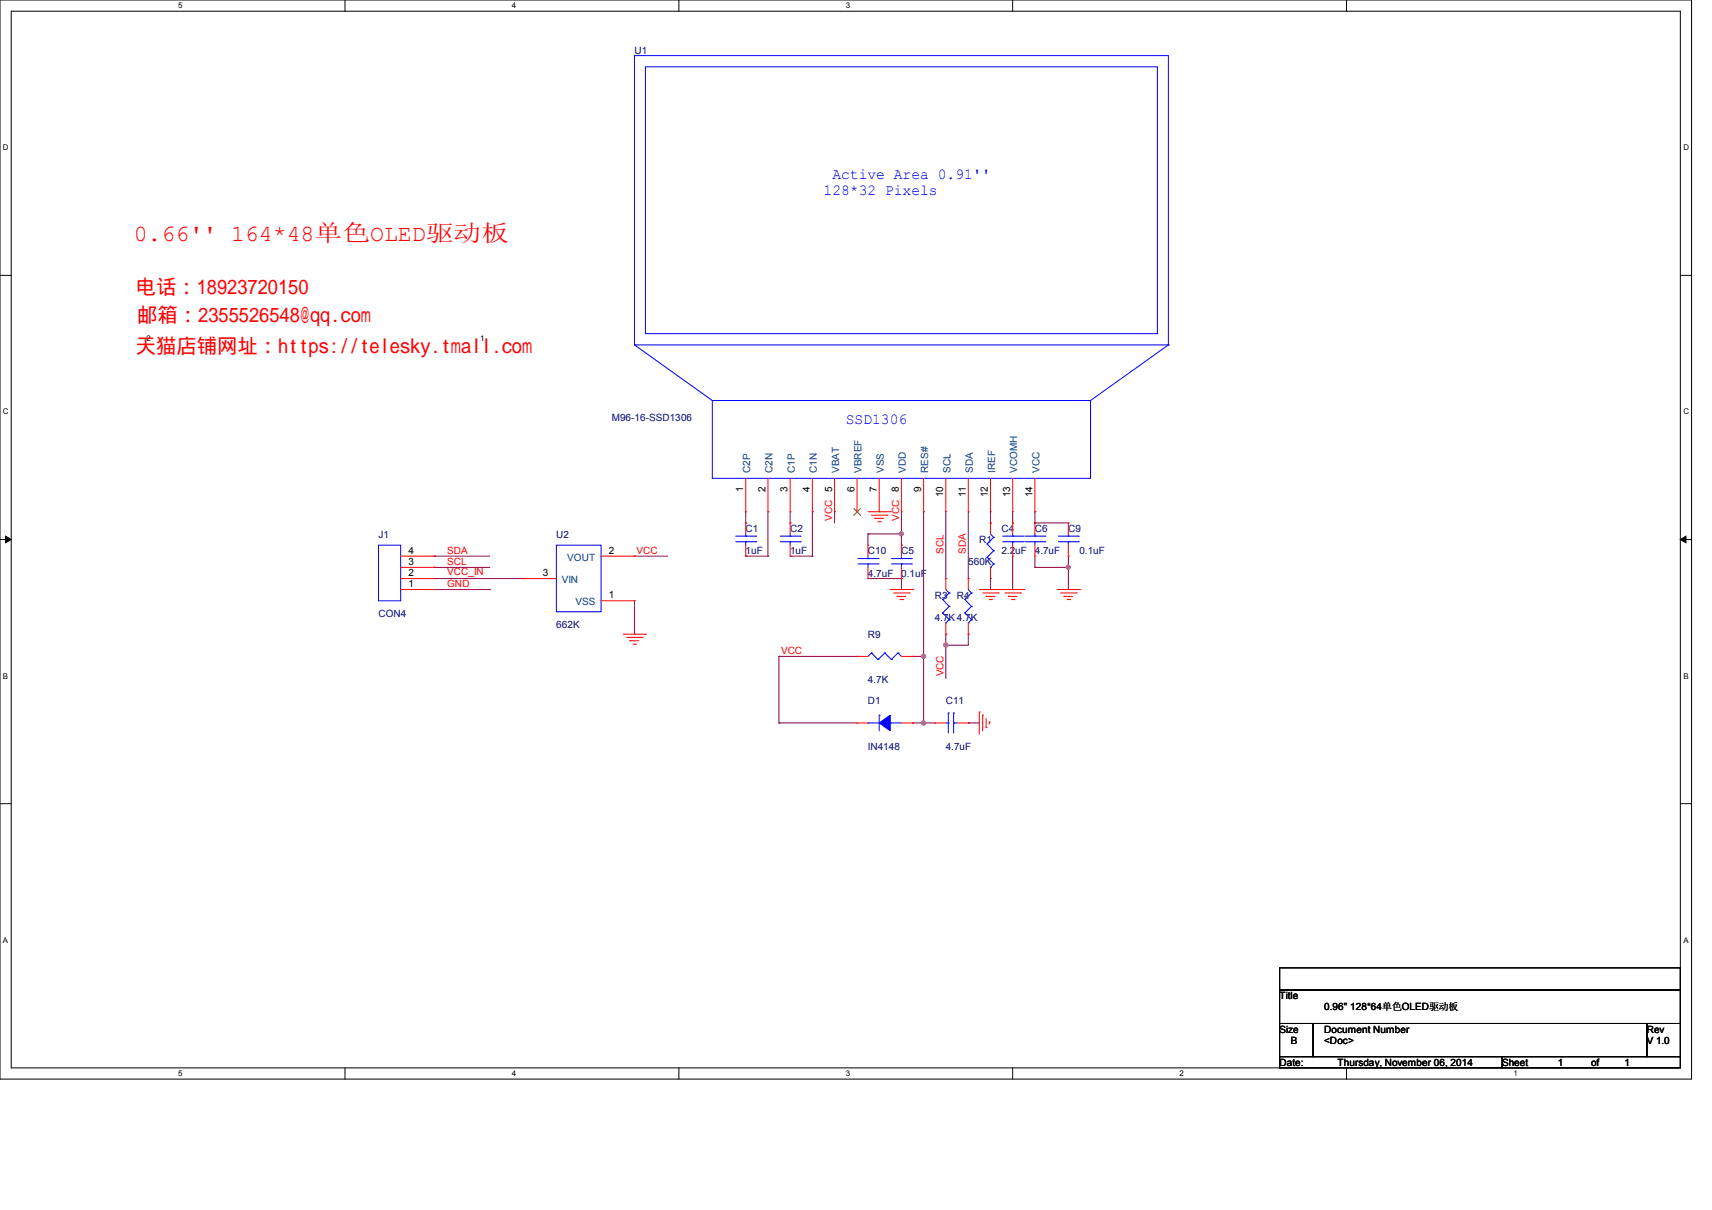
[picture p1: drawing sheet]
<svg xmlns="http://www.w3.org/2000/svg" width="297mm" height="210mm" viewBox="0 0 297 210" stroke-linecap="round" stroke-linejoin="round" font-family="sans-serif">
<path d="M0 0h293.5v187.3h-293.5zM1.9 1.9h289.6v183.4h-289.6z" fill="none" stroke="#000" stroke-width=".17"/>
<g fill="#fff">
<path d="M30.9 .2h.8v1.5h-.8z"/>
<path d="M30.9 185.5h.8v1.6h-.8z"/>
</g>
<path d="M59.9 0v1.9M59.9 185.3v2" fill="none" stroke="#000" stroke-width=".17"/>
<g fill="#fff">
<path d="M88.8 .2h.8v1.5h-.8z"/>
<path d="M88.8 185.5h.8v1.6h-.8z"/>
</g>
<path d="M117.8 0v1.9M117.8 185.3v2" fill="none" stroke="#000" stroke-width=".17"/>
<g fill="#fff">
<path d="M146.7 .2h.8v1.5h-.8z"/>
<path d="M146.7 185.5h.8v1.6h-.8z"/>
</g>
<path d="M175.7 0v1.9M175.7 185.3v2" fill="none" stroke="#000" stroke-width=".17"/>
<g fill="#fff">
<path d="M204.6 .2h.8v1.5h-.8z"/>
<path d="M204.6 185.5h.8v1.6h-.8z"/>
</g>
<path d="M233.6 0v1.9M233.6 185.3v2" fill="none" stroke="#000" stroke-width=".17"/>
<g fill="#fff">
<path d="M262.6 .2h.7v1.5h-.7z"/>
<path d="M262.6 185.5h.7v1.6h-.7z"/>
<path d="M.5 24.8h1v1.6h-1z"/>
<path d="M292 24.8h1v1.6h-1z"/>
<path d="M.5 70.7h1v1.5h-1z"/>
<path d="M292 70.7h1v1.5h-1z"/>
</g>
<path d="M0 47.8h1.9M291.5 47.8h2" fill="none" stroke="#000" stroke-width=".17"/>
<g fill="#fff">
<path d="M.5 116.5h.9v1.6h-.9z"/>
<path d="M292 116.5h.9v1.6h-.9z"/>
</g>
<path d="M0 93.6h1.9M291.5 93.6h2" fill="none" stroke="#000" stroke-width=".17"/>
<path d="M1 93l.9 .6-.9 .6zM291.5 93.6l1-.6v1.2z" fill="#000" stroke="#000" stroke-width=".17"/>
<g fill="#fff">
<path d="M.5 162.4h.9v1.5h-.9z"/>
<path d="M292 162.4h.9v1.5h-.9z"/>
</g>
<path d="M0 139.5h1.9M291.5 139.5h2M222 177.6h5.8v5.8h-5.8zM222 168h69.5v3.8h-69.5zM222 171.8h69.5v5.8h-69.5zM227.8 177.6h57.9v5.8h-57.9zM285.7 177.6h5.8v5.8h-5.8zM222 183.4h38.6v1.9h-38.6zM260.6 183.4h30.9v1.9h-30.9z" fill="none" stroke="#000" stroke-width=".17"/>
<g fill="none" stroke="#800040" stroke-width=".17">
<path d="M75.3 96.5h.1M75.3 98.5h.1M75.3 96.5h9.7M75.3 98.5h9.7M110.1 96.5h.1M110.1 96.5h5.7M129.4 90.8h.1M129.4 96.5h.1M129.4 88.8v2M129.4 96.5h3.8M133.2 96.5h.1M133.2 88.8v7.7"/>
<path d="M137.1 90.8h.1M137.1 96.5h3.8M137.1 88.8v2M140.9 88.8h.1M140.9 96.5h.1M140.9 88.8v7.7M144.8 88.8h.1M144.8 88.8v2M150.6 92.7h.1M150.6 92.7v1.9M150.6 92.7h5.8M156.4 92.7h.1"/>
<path d="M156.4 94.6h.1M156.4 88.8v5.8M160.2 88.8v36.7M164.1 88.8v11.6M168 88.8v11.6M171.8 90.8h.1M171.8 88.8v2M175.7 90.8h.1M175.7 88.8v2M175.7 96.5v5.8M179.5 90.8h5.8M179.5 88.8h.1"/>
<path d="M179.5 98.5h.1M179.5 90.8h.1M179.5 88.8v2M179.5 96.5v2M179.5 98.5h5.8M185.3 98.5h.1M185.3 96.5v5.8M75.3 100.4h15.5M75.3 102.3h9.7M85 102.3h.1M90.8 100.4h.1M110.1 110.1h.1"/>
<path d="M110.1 104.3v5.8M135.1 113.9h13.6M135.1 113.9h.1M135.1 113.9v11.6M150.6 100.4h5.8M156.4 100.4h.1M156.4 100.4v1.9M158.3 113.9h.1M158.3 113.9h1.9M160.2 113.9h.1M164.1 110.1h.1M164.1 112h.1"/>
<path d="M164.1 100.4h.1M164.1 110.1v7.7M168 110.1h.1M168 100.4h.1M168 110.1v1.9h-3.9M171.8 102.3h.1M171.8 100.4v1.9M175.7 102.3h.1M135.1 125.5h13.6M135.1 125.5h.1M158.3 125.5h.1M158.3 125.5h3.9"/>
<path d="M160.2 125.5h.1M168 125.5h1.9M168 125.5h.1"/>
</g>
<g fill="#f0f" stroke="#f0f" stroke-width=".17">
<circle cx="156.4" cy="92.6" r=".36"/>
<circle cx="164.1" cy="112" r=".37"/>
<circle cx="160.2" cy="113.9" r=".36"/>
<circle cx="185.3" cy="98.4" r=".36"/>
<circle cx="160.2" cy="125.5" r=".37"/>
</g>
<g fill="none" stroke="#f00" stroke-width=".17">
<path d="M69.5 98.5h5.8M69.5 96.5h5.8M75.3 98.5h.1M75.3 96.5h.1M104.3 96.5h5.8M110.1 96.5h.1M129.4 88.8h.1M129.4 90.8h.1M129.4 96.5h.1M129.4 83v5.8M129.4 90.8v1.9M129.4 94.6v1.9"/>
<path d="M133.2 88.8h.1M133.2 83v5.8M137.1 88.8h.1M137.1 90.8h.1M137.1 96.5h.1M137.1 83v5.8M137.1 90.8v1.9M137.1 94.6v1.9M140.9 88.8h.1M140.9 83v5.8M144.8 88.8h.1M144.8 83v5.8"/>
<path d="M148.7 88.8h.1M148.7 83v5.8M150.6 94.6h.1M150.6 88.8h3.8M150.6 94.6v1.9M150.6 98.5v1.9M151.2 89.4h2.7M151.8 90h1.5M151.8 90h.1M152.3 90.6h.4M152.5 88.8h.1M152.5 83v5.8"/>
<path d="M152.7 90.6h.1M153.9 89.4h.1M154.4 88.8h.1M156.4 88.8h.1M156.4 94.6h.1M156.4 83v5.8M156.4 94.6v1.9M156.4 98.5v1.9M160.2 88.8h.1M160.2 83v5.8M164.1 88.8h.1M164.1 83v5.8"/>
<path d="M168 88.8h.1M168 83v5.8M171.8 90.8h.1M171.8 88.8h.1M171.8 83v5.8M171.8 90.8v1.9M171.8 98.5v1.9M175.7 88.8h.1M175.7 90.8h.1M175.7 96.5h.1M175.7 83v5.8M175.7 90.8v1.9"/>
<path d="M175.7 94.6v1.9M179.5 88.8h.1M179.5 90.8h.1M179.5 96.5h.1M179.5 83v5.8M179.5 90.8v1.9M179.5 94.6v1.9M185.3 90.8h.1M185.3 96.5h.1M185.3 90.8v1.9M185.3 94.6v1.9M69.5 102.3h5.8"/>
<path d="M69.5 100.4h5.8M75.3 102.3h.1M75.3 100.4h.1M90.8 100.4h.1M90.8 100.4h5.7M104.3 104.3h5.8M108.1 110.1h3.9M108.7 110.6h2.7M109.3 111.2h.1M109.3 111.2h1.5M109.9 111.8h.3M110.1 104.3h.1"/>
<path d="M110.2 111.8h.1M111.4 110.6h.1M112 110.1h.1M148.7 113.9h1.9M148.7 113.9h.1M150.6 100.4h.1M154.4 102.3h3.9M155 102.9h2.7M155.6 103.5h.1M155.6 103.5h1.5M156.2 104.1h.4M156.4 100.4h.1"/>
<path d="M156.4 113.9h1.9M156.6 104.1h.1M157.7 102.9h.1M158.3 102.3h.1M158.3 113.9h.1M164.1 100.4h.1M164.1 110.1h.1M164.1 100.4v1.9M164.1 108.1v2M168 100.4h.1M168 110.1h.1M168 100.4v1.9"/>
<path d="M168 108.1v2M169.9 102.3h7.7M170.5 102.9h2.7M171.1 103.5h1.5M171.1 103.5h.1M171.6 104.1h.4M171.8 100.4h.1M172 104.1h.1M173.2 102.9h.1M173.7 102.3h.1M174.3 102.9h2.7M174.9 103.5h.1"/>
<path d="M174.9 103.5h1.5M175.5 104.1h.4M175.9 104.1h.1M177 102.9h.1M177.6 102.3h.1M183.4 102.3h3.9M184 102.9h2.7M184.6 103.5h.1M184.6 103.5h1.5M185.1 104.1h.4M185.5 104.1h.1M186.7 102.9h.1"/>
<path d="M187.3 102.3h.1M148.7 125.5h1.9M148.7 125.5h.1M156.4 125.5h1.9M158.3 125.5h.1M162.2 125.5h1.9M162.2 125.5h.1M166 125.5h2M168 125.5h.1M169.9 123.6h.1M169.9 123.6v3.8M170.5 124.1h.1"/>
<path d="M170.5 124.1v2.7M171.1 126.3h.1M171.1 124.7v1.6M171.6 125.3h.1M171.6 125.3v.4"/>
</g>
<g fill="none" stroke="#00f" stroke-width=".17">
<path d="M110.1 9.7h92.6v50.2h-92.6zM112 11.6h88.8v46.3h-88.8zM110.1 59.9l13.5 9.6M110.1 59.9h.1M202.7 59.9h.1M202.7 59.9l-13.5 9.6M123.6 69.5h65.6v13.5h-65.6zM65.7 94.6h3.8v9.7h-3.8zM96.5 94.6h7.8v11.6h-7.8zM127.6 94h3.5M127.6 93h3.5M129.4 93h.1"/>
<path d="M129.4 94h.1M129.4 92.7v.3M129.4 94v.6M131.1 94h.1M131.1 93h.1M135.3 94h3.5M135.3 93h3.5M137.1 93h.1M137.1 94h.1M137.1 92.7v.3M137.1 94v.6M138.8 94h.1"/>
<path d="M138.8 93h.1M148.8 97.9h3.5M148.8 96.9h3.5M150.6 96.9h.1M150.6 97.9h.1M150.6 96.5v.4M150.6 97.9v.6M152.3 97.9h.1M152.3 96.9h.1M154.6 97.9h3.5M154.6 96.9h3.5M156.4 96.9h.1"/>
<path d="M156.4 97.9h.1M156.4 96.5v.4M156.4 97.9v.6M158.1 97.9h.1M158.1 96.9h.1M171.2 94.4h.1M171.2 96.7h.1M171.2 94.4l1.2 1.2M171.2 96.7l1.2 1.2M171.8 98.5h.1M171.8 92.7l.6 .6M172.4 93.3h.1"/>
<path d="M172.4 95.6h.1M172.4 97.9h.1M172.4 93.3l-1.2 1.1M172.4 95.6l-1.2 1.1M172.4 97.9l-.6 .6M173.9 94h3.5M173.9 93h3.5M175.7 93h.1M175.7 94h.1M175.7 92.7v.3M175.7 94v.6M177.4 94h.1"/>
<path d="M177.4 93h.1M177.8 94h3.5M177.8 93h3.5M179.5 93h.1M179.5 94h.1M179.5 92.7v.3M179.5 94v.6M181.3 94h.1M181.3 93h.1M183.6 94h3.5M183.6 93h3.5M185.3 93h.1"/>
<path d="M185.3 94h.1M185.3 92.7v.3M185.3 94v.6M187.1 94h.1M187.1 93h.1M151.2 113.3h.1M151.2 113.3l1.1 1.2M151.2 113.3l-.6 .6M152.3 114.5h.1M153.5 113.3h.1M153.5 113.3l1.1 1.2M153.5 113.3l-1.2 1.2"/>
<path d="M154.6 114.5h.1M155.8 113.3l-1.2 1.2M155.8 113.3h.1M155.8 113.3l.6 .6M156.4 113.9h.1M163.5 104.1h.1M163.5 106.4h.1M163.5 104.1l1.2 1.1M163.5 106.4l1.2 1.1M164.1 108.1h.1M164.1 102.3l.6 .6M164.7 102.9h.1"/>
<path d="M164.7 105.2h.1M164.7 107.5h.1M164.7 102.9l-1.2 1.2M164.7 105.2l-1.2 1.2M164.7 107.5l-.6 .6M167.4 104.1h.1M167.4 106.4h.1M167.4 104.1l1.1 1.1M167.4 106.4l1.1 1.1M168 108.1h.1M168 102.3l.5 .6M168.5 102.9h.1"/>
<path d="M168.5 105.2h.1M168.5 107.5h.1M168.5 102.9l-1.1 1.2M168.5 105.2l-1.1 1.2M168.5 107.5l-.5 .6M150.6 125.5h1.9M150.6 125.5h.1M152.5 124.1h.1M152.5 124.1v2.7M154.4 125.5h2M154.4 125.5h.1M164.1 125.5h.4"/>
<path d="M164.5 125.5h.1M164.5 123.7h.1M164.5 123.7v3.5M165.4 123.7h.1M165.4 125.5h.1M165.4 123.7v3.5M165.4 125.5h.6"/>
</g>
<path d="M148.1 88.2l1.2 1.3M149.3 88.2l-1.2 1.3" fill="none" stroke="#804000" stroke-width=".17"/>
<path d="M152.5 125.5l1.9-1.4v2.7z" fill-rule="evenodd" fill="#00f" stroke="#00f" stroke-width=".17"/>
<text font-size="4" fill="#f00" x="23.2" y="41.8">0.66'' 164*48单色OLED驱动板</text>
<g font-size="3.5" fill="#f00">
<text x="23.6" y="51">电话：18923720150</text>
<text x="23.8" y="55.9">邮箱：2355526548@qq.com</text>
<text x="23.6" y="61.3">天猫店铺网址：https://telesky.tmall.com</text>
</g>
<g font-size="2.7" fill="#00f">
<text x="142.9" y="33.8">128*32 Pixels</text>
<text x="144.4" y="31.1">Active Area 0.91''</text>
<text x="146.7" y="73.6">SSD1306</text>
</g>
<g font-size="1.7" fill="#000080">
<text x="110.1" y="9.4">U1</text>
<text x="106.2" y="73.1">M96-16-SSD1306</text>
<text x="65.7" y="93.3">J1</text>
<text x="96.5" y="93.3">U2</text>
<text x="129.4" y="92.4">C1</text>
<text x="137.1" y="92.4">C2</text>
<text x="169.9" y="94.3">R1</text>
<text x="173.7" y="92.4">C4</text>
<text x="179.5" y="92.4">C6</text>
<text x="185.3" y="92.4">C9</text>
<text x="129.4" y="96.2">1uF</text>
<text x="137.1" y="96.2">1uF</text>
<text x="150.6" y="96.2">C10</text>
<text x="150.6" y="100.1">4.7uF</text>
<text x="156.4" y="96.2">C5</text>
<text x="156.4" y="100.1">0.1uF</text>
<text x="168" y="98.1">560K</text>
<text x="173.7" y="96.2">2.2uF</text>
<text x="179.5" y="96.2">4.7uF</text>
<text x="187.3" y="96.2">0.1uF</text>
<text x="65.7" y="107">CON4</text>
<text x="162.2" y="103.9">R3</text>
<text x="162.2" y="107.8">4.7K 4.7K</text>
<text x="166" y="103.9">R4</text>
<text x="96.5" y="109">662K</text>
<text x="150.6" y="110.7">R9</text>
<text x="150.6" y="118.6">4.7K</text>
<text x="150.6" y="122.3">D1</text>
<text x="164.1" y="122.3">C11</text>
<text x="150.6" y="130.2">IN4148</text>
<text x="164.1" y="130.2">4.7uF</text>
</g>
<g font-size="1.7" fill="#004080">
<text x="130.2" y="82" transform="rotate(-90 130.2 82)">C2P</text>
<text x="134" y="82" transform="rotate(-90 134 82)">C2N</text>
<text x="137.9" y="82" transform="rotate(-90 137.9 82)">C1P</text>
<text x="141.7" y="82" transform="rotate(-90 141.7 82)">C1N</text>
<text x="145.6" y="82" transform="rotate(-90 145.6 82)">VBAT</text>
<text x="149.5" y="82" transform="rotate(-90 149.5 82)">VBREF</text>
<text x="153.3" y="82" transform="rotate(-90 153.3 82)">VSS</text>
<text x="157.2" y="82" transform="rotate(-90 157.2 82)">VDD</text>
<text x="161" y="82" transform="rotate(-90 161 82)">RES#</text>
<text x="164.9" y="82" transform="rotate(-90 164.9 82)">SCL</text>
<text x="168.8" y="82" transform="rotate(-90 168.8 82)">SDA</text>
<text x="172.6" y="82" transform="rotate(-90 172.6 82)">IREF</text>
<text x="176.5" y="82" transform="rotate(-90 176.5 82)">VCOMH</text>
<text x="180.3" y="82" transform="rotate(-90 180.3 82)">VCC</text>
<text x="97.5" y="101.2">VIN</text>
<text x="98.4" y="97.3">VOUT</text>
<text x="99.9" y="105.1">VSS</text>
</g>
<g font-size="1.7">
<text x="128.9" y="85.3" transform="rotate(-90 128.9 85.3)">1</text>
<text x="132.8" y="85.3" transform="rotate(-90 132.8 85.3)">2</text>
<text x="136.6" y="85.3" transform="rotate(-90 136.6 85.3)">3</text>
<text x="140.5" y="85.3" transform="rotate(-90 140.5 85.3)">4</text>
<text x="144.3" y="85.3" transform="rotate(-90 144.3 85.3)">5</text>
<text x="148.2" y="85.3" transform="rotate(-90 148.2 85.3)">6</text>
<text x="152.1" y="85.3" transform="rotate(-90 152.1 85.3)">7</text>
<text x="155.9" y="85.3" transform="rotate(-90 155.9 85.3)">8</text>
<text x="159.8" y="85.3" transform="rotate(-90 159.8 85.3)">9</text>
<text x="163.6" y="86.3" transform="rotate(-90 163.6 86.3)">10</text>
<text x="167.5" y="86.3" transform="rotate(-90 167.5 86.3)">11</text>
<text x="171.4" y="86.3" transform="rotate(-90 171.4 86.3)">12</text>
<text x="175.2" y="86.3" transform="rotate(-90 175.2 86.3)">13</text>
<text x="179.1" y="86.3" transform="rotate(-90 179.1 86.3)">14</text>
<text x="70.9" y="101.9">1</text>
<text x="70.9" y="100">2</text>
<text x="70.9" y="98">3</text>
<text x="70.9" y="96.1">4</text>
<text x="94.2" y="100">3</text>
<text x="105.6" y="96.1">2</text>
<text x="105.6" y="103.8">1</text>
<text x="222" y="173.4">Title</text>
<text x="222" y="179.2">Size</text>
<text x="229.7" y="179.2">Document Number</text>
<text x="229.7" y="175.3">0.96'' 128*64单色OLED驱动板</text>
<text x="285.7" y="179.2">Rev</text>
<text x="222" y="185">Date:</text>
<text x="223.9" y="181.1">B</text>
<text x="229.7" y="181.1">&lt;Doc&gt;</text>
<text x="232.1" y="185">Thursday, November 06, 2014</text>
<text x="260.6" y="185">Sheet</text>
<text x="270.2" y="185">1</text>
<text x="276" y="185">of</text>
<text x="281.8" y="185">1</text>
<text x="285.7" y="181.1">V 1.0</text>
</g>
<g font-size="1.7" fill="#f00">
<text x="144.4" y="90.4" transform="rotate(-90 144.4 90.4)">VCC</text>
<text x="156" y="90.4" transform="rotate(-90 156 90.4)">VCC</text>
<text x="77.6" y="96.1">SDA</text>
<text x="77.6" y="98.1">SCL</text>
<text x="77.6" y="99.8">VCC_IN</text>
<text x="77.6" y="101.9">GND</text>
<text x="110.4" y="96.1">VCC</text>
<text x="163.7" y="96.1" transform="rotate(-90 163.7 96.1)">SCL</text>
<text x="167.6" y="96.1" transform="rotate(-90 167.6 96.1)">SDA</text>
<text x="135.5" y="113.5">VCC</text>
<text x="163.7" y="117.4" transform="rotate(-90 163.7 117.4)">VCC</text>
</g>
<g font-size="1.4">
<text x="30.9" y="1.4">5</text>
<text x="88.8" y="1.4">4</text>
<text x="146.7" y="1.4">3</text>
<text x=".5" y="26.1">D</text>
<text x="292" y="26.1">D</text>
<text x="25.4" y="59.2">2</text>
<text x="83.3" y="59.2">1</text>
<text x=".5" y="71.9">C</text>
<text x="292" y="71.9">C</text>
<text x=".5" y="117.8">B</text>
<text x="292" y="117.8">B</text>
<text x=".5" y="163.6">A</text>
<text x="292" y="163.6">A</text>
<text x="30.9" y="186.8">5</text>
<text x="88.8" y="186.8">4</text>
<text x="146.7" y="186.8">3</text>
<text x="204.6" y="186.8">2</text>
<text x="262.6" y="186.8">1</text>
</g>
</svg>
